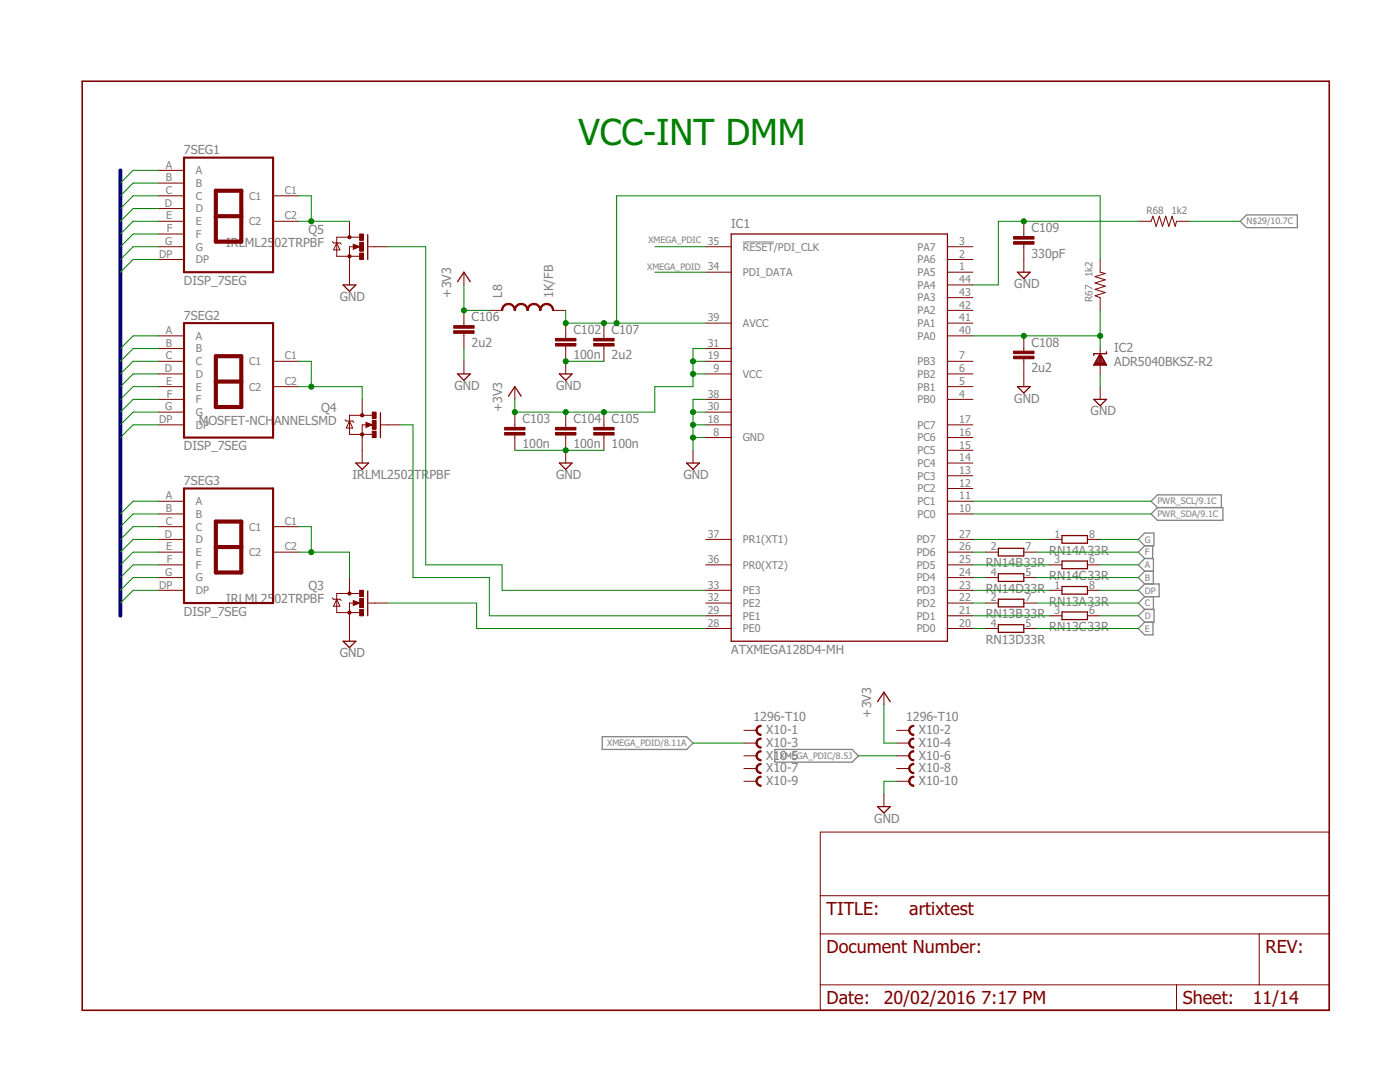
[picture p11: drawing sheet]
<svg xmlns="http://www.w3.org/2000/svg" width="279mm" height="216mm" viewBox="0 0 279 216" stroke-linecap="round" stroke-linejoin="round" font-family="sans-serif">
<path d="M148.3 48.3h6.1" fill="none" stroke="#808080" stroke-width=".2"/>
<g fill="none" stroke="#808080" stroke-width=".25">
<path d="M247.5 44.2l1.3-1.3h10.1v2.5h-10.1zM227.2 107.6l1.3-1.2h1.8v2.5h-1.8zM228.5 111.4l-1.3 1.3 1.3 1.3M228.5 111.4h1.7v2.6h-1.7M228.5 114l-1.3 1.3 1.3 1.2M228.5 116.5h2.8v2.6h-2.8M228.5 119.1l-1.3 1.2 1.3 1.3M228.5 108.9l-1.3 1.3 1.3 1.2M228.5 116.5l-1.3 1.3 1.3 1.3M230 108.9v2.5M230.2 114v2.5M230.2 119.1v2.5"/>
<path d="M231 101.3l-1.3-1.3 1.3-1.3h12.8v2.6M231 101.3h13.1v2.5h-13.1l-1.3-1.2zM228.5 121.6h1.8v2.5h-1.8M228.5 121.6l-1.3 1.3 1.3 1.2M228.5 124.1l-1.3 1.3 1.3 1.3h1.6v-2.6M120.2 147h16.8l1.3 1.3-1.3 1.2h-16.8zM154.6 149.5h15.5l1.2 1.3-1.2 1.3h-15.5z"/>
</g>
<path d="M16.4 16.2h248.9v185.4h-248.9zM70.6 49l.9 .2-.9 .3v-.3h.3M73.2 84.5l.8 .3-.8 .2v-.2h.2M70.6 120.1l.9 .2-.9 .3v-.3h.3" fill="none" stroke="#800000" stroke-width=".32"/>
<g fill="none" stroke="#800000" stroke-width=".2">
<path d="M31.6 34h5.1M31.6 36.5h5.1M31.6 39.1h5.1M54.5 39.1h5.1M31.6 41.6h5.1M31.6 44.2h5.1M31.6 46.7h5.1M31.6 49.2h5.1M31.6 51.8h5.1M54.5 44.2h5.1M66.3 48.2l.3 .3h1.2l.3 .2M67.2 48.5l.6 1.4h-1.2z"/>
<path d="M69.7 44.2v3.1M70.5 48.7l1.3 .5-1.3 .5zM70.6 49.2h-.9v7.7M71.7 47.3h-4.5v3.8h4.6M73.6 49.2h3.7M92.6 54.3v2.6M140.8 49.2h5.1M140.8 54.3h5.1M189.1 49.2h5.1M189.1 51.8h5.1M189.1 54.3h5.1M189.1 56.9h5.1"/>
<path d="M189.1 59.4h5.1M204.3 44.2v3M204.3 48.7v5.6M219.6 51.8v2.5l1 .3-2.1 .6 2.1 .6-2.1 .7 2.1 .6-2.1 .6 2.1 .7-2.1 .6 1.1 .4v2.5M227.2 44.2h2.5l.4-1.1 .6 2.1 .7-2.1 .6 2.1 .6-2.1 .7 2.1 .6-2.1 .6 2.1 .3-1h2.5M31.6 67h5.1M31.6 69.6h5.1M31.6 72.1h5.1M31.6 74.6h5.1M31.6 77.2h5.1M31.6 79.7h5.1M54.5 72.1h5.1"/>
<path d="M54.5 77.2h5.1M72.3 79.7v3.2M92.6 61.9v3.1M92.6 66.5v3.1M92.6 72.1v2.5M97.7 61.9h2.5M102.7 77.2v2.5M110.4 61.9h2.5M112.9 64.5v3M112.9 69v5.6M120.5 64.5v3M120.5 69v3.1"/>
<path d="M140.8 69.6h5.1M140.8 72.1h5.1M140.8 74.6h5.1M140.8 79.7h5.1M140.8 64.5h5.1M189.1 67h5.1M189.1 72.1h5.1M189.1 74.6h5.1M189.1 77.2h5.1M189.1 79.7h5.1M189.1 61.9h5.1M189.1 64.5h5.1"/>
<path d="M204.3 67v3.1M204.3 71.6v5.6M219.6 69.6v5M219.6 77.2v2.5M31.6 82.2h5.1M31.6 84.8h5.1M68.9 83.8l.2 .2h1.3l.2 .3M69.7 84l.7 1.4h-1.3zM73 84.3l1.3 .5-1.3 .5zM73.2 84.8h-.9v7.6M74.3 82.9h-4.6v3.8h4.6M76.1 84.8h3.8"/>
<path d="M102.7 82.2v3.1M102.7 86.8v3.1M112.9 82.2v3.1M112.9 86.8v5.6M120.5 82.2v3.1M120.5 86.8v3.1M138.3 89.9v2.5M140.8 82.2h5.1M140.8 84.8h5.1M140.8 87.3h5.1M189.1 84.8h5.1M189.1 87.3h5.1"/>
<path d="M189.1 89.9h5.1M189.1 92.4h5.1M189.1 94.9h5.1M189.1 97.5h5.1M31.6 100h5.1M31.6 102.6h5.1M31.6 105.1h5.1M31.6 107.6h5.1M31.6 110.2h5.1M31.6 112.7h5.1M31.6 115.3h5.1M31.6 117.8h5.1"/>
<path d="M54.5 105.1h5.1M54.5 110.2h5.1M66.3 119.3l.3 .3h1.2l.3 .2M67.2 119.6l.6 1.4h-1.2zM69.7 115.3v3.1M70.5 119.8l1.3 .5-1.3 .5zM71.7 118.4h-4.5v3.8h4.6M140.8 107.6h5.1M140.8 112.7h5.1M140.8 117.8h5.1M189.1 100h5.1M189.1 102.6h5.1"/>
<path d="M189.1 107.6h5.1M189.1 110.2h5.1M189.1 112.7h5.1M189.1 115.3h5.1M189.1 117.8h5.1M196.7 110.2h2.5M196.7 115.3h2.5M204.3 110.2h2.6M204.3 115.3h2.6M209.4 107.6h2.5M209.4 112.7h2.5M209.4 117.8h2.5"/>
<path d="M217 107.6h2.6M217 112.7h2.6M217 117.8h2.6M70.6 120.3h-.9v7.7M73.6 120.3h3.7M140.8 125.4h5.1M140.8 122.9h5.1M140.8 120.3h5.1M176.4 138.1v2.6M189.1 125.4h5.1M189.1 122.9h5.1M189.1 120.3h5.1"/>
<path d="M196.7 125.4h2.5M196.7 120.3h2.5M204.3 125.4h2.6M204.3 120.3h2.6M209.4 122.9h2.5M217 122.9h2.6M148.5 145.7h2.5M148.5 148.3h2.5M148.5 150.8h2.5M148.5 153.4h2.5M148.5 155.9h2.5M176.4 158.4v2.6"/>
<path d="M178.9 145.7h2.6M178.9 148.3h2.6M178.9 150.8h2.6M178.9 153.4h2.6M178.9 155.9h2.6M163.7 166h101.6v35.6h-101.6zM163.7 178.7h101.6M163.7 186.4h101.6M163.7 196.5h101.6M234.8 196.5v5.1M251.3 186.4v10.1"/>
</g>
<path d="M36.7 31.5h17.8v22.8h-17.8zM36.7 64.5h17.8v22.8h-17.8zM36.7 97.5h17.8v22.8h-17.8z" fill="none" stroke="#800000" stroke-width=".42"/>
<path d="M43.1 38.1h5.1v10.1h-5.1zM43.1 43.1h5.1M43.1 71.1h5.1v10.1h-5.1zM43.1 76.1h5.1M43.1 104.1h5.1v10.1h-5.1zM43.1 109.2h5.1" fill="none" stroke="#800000" stroke-width=".83"/>
<g fill="none" stroke="#800000" stroke-width=".25">
<path d="M68.5 56.9h2.5l-1.3 1.2zM73.4 46.8v5M91.3 56.2l1.3-1.9 1.3 1.9M145.9 46.7h43.2v81.3h-43.2zM203.1 54.3h2.5l-1.3 1.3zM91.3 74.6h2.6l-1.3 1.3zM101.5 79.1l1.2-1.9 1.3 1.9M111.6 74.6h2.6l-1.3 1.3zM203.1 77.2h2.5l-1.3 1.2zM218.3 79.7h2.5l-1.2 1.3zM218.4 72.7h2.4M218.5 72.5h2.1"/>
<path d="M218.6 72.3h1.9M218.7 72.1h1.7M218.9 71.8h1.4M219 71.6h1.2M219.1 71.4h.9M219.2 71.2h.7M219.4 71h.4M219.5 70.7h.1M219.6 70.6l1.2 2.3h-2.5zM220.8 70.2v.4h-2.5v.4M71 92.4h2.6l-1.3 1.3zM75.9 82.4v4.9"/>
<path d="M111.6 92.4h2.6l-1.3 1.3zM137 92.4h2.6l-1.3 1.3zM73.4 117.9v5M199.2 119.6h5.1v1.5h-5.1zM199.2 109.4h5.1v1.5h-5.1zM199.2 114.5h5.1v1.5h-5.1zM211.9 117h5.1v1.6h-5.1zM211.9 106.9h5.1v1.5h-5.1zM211.9 112h5.1v1.5h-5.1zM68.5 128h2.5l-1.3 1.2zM199.2 124.7h5.1v1.5h-5.1zM211.9 122.1h5.1v1.5h-5.1z"/>
<path d="M175.1 140l1.3-1.9 1.3 1.9M175.1 161h2.6l-1.3 1.2z"/>
</g>
<g fill="#800000" stroke="#800000" stroke-width=".2">
<path d="M110.9 68.5h4v.5h-4z"/>
<path d="M110.9 67.5h4v.5h-4z"/>
<path d="M100.7 86.3h4.1v.5h-4.1z"/>
<path d="M100.7 85.3h4.1v.5h-4.1z"/>
<path d="M110.9 86.3h4v.5h-4z"/>
<path d="M110.9 85.3h4v.5h-4z"/>
<path d="M118.5 86.3h4.1v.5h-4.1z"/>
<path d="M118.5 85.3h4.1v.5h-4.1z"/>
<path d="M90.6 66h4v.5h-4z"/>
<path d="M90.6 65h4v.5h-4z"/>
<path d="M118.5 68.5h4.1v.5h-4.1z"/>
<path d="M118.5 67.5h4.1v.5h-4.1z"/>
<path d="M202.3 71.1h4.1v.5h-4.1z"/>
<path d="M202.3 70.1h4.1v.5h-4.1z"/>
<path d="M202.3 48.2h4.1v.5h-4.1z"/>
<path d="M202.3 47.2h4.1v.5h-4.1z"/>
<path d="M71.8 121.6h.7v1.3h-.7z"/>
<path d="M71.8 117.8h.7v1.3h-.7z"/>
<path d="M71.8 119.4h.7v1.8h-.7z"/>
<path d="M74.3 86h.8v1.3h-.8z"/>
<path d="M74.3 82.2h.8v1.3h-.8z"/>
<path d="M74.3 83.9h.8v1.8h-.8z"/>
<path d="M71.8 50.5h.7v1.3h-.7z"/>
<path d="M71.8 46.7h.7v1.3h-.7z"/>
<path d="M71.8 48.3h.7v1.8h-.7z"/>
</g>
<g fill="#800000" stroke="#800000" stroke-width=".2">
<path d="M151.2 144.9l.7-.2v.3a.76 .76 0 0 0-.8 .7 .76 .76 0 0 0 .8 .8v.2a1.02 1.02 0 0 1-1-.6 1.02 1.02 0 0 1 .3-1.2z" fill-rule="evenodd"/>
<path d="M181.7 144.9l.7-.2v.3a.76 .76 0 0 0-.8 .7 .76 .76 0 0 0 .8 .8v.2a1.02 1.02 0 0 1-1-.6 1.02 1.02 0 0 1 .3-1.2z" fill-rule="evenodd"/>
<path d="M151.2 147.5l.7-.2v.2a.76 .76 0 0 0-.8 .8 .76 .76 0 0 0 .8 .7v.3a1.02 1.02 0 0 1-1-.7 1.02 1.02 0 0 1 .3-1.1z" fill-rule="evenodd"/>
<path d="M181.7 147.5l.7-.2v.2a.76 .76 0 0 0-.8 .8 .76 .76 0 0 0 .8 .7v.3a1.02 1.02 0 0 1-1-.7 1.02 1.02 0 0 1 .3-1.1z" fill-rule="evenodd"/>
<path d="M151.2 150l.7-.2v.3a.76 .76 0 0 0-.8 .7 .76 .76 0 0 0 .8 .8v.2a1.02 1.02 0 0 1-1-.6 1.02 1.02 0 0 1 .3-1.2z" fill-rule="evenodd"/>
<path d="M181.7 150l.7-.2v.3a.76 .76 0 0 0-.8 .7 .76 .76 0 0 0 .8 .8v.2a1.02 1.02 0 0 1-1-.6 1.02 1.02 0 0 1 .3-1.2z" fill-rule="evenodd"/>
<path d="M151.2 152.6l.7-.3v.3a.76 .76 0 0 0-.8 .8 .76 .76 0 0 0 .8 .7v.3a1.02 1.02 0 0 1-1-.7 1.02 1.02 0 0 1 .3-1.1z" fill-rule="evenodd"/>
<path d="M181.7 152.6l.7-.3v.3a.76 .76 0 0 0-.8 .8 .76 .76 0 0 0 .8 .7v.3a1.02 1.02 0 0 1-1-.7 1.02 1.02 0 0 1 .3-1.1z" fill-rule="evenodd"/>
<path d="M151.2 155.1l.7-.2v.2a.76 .76 0 0 0-.8 .8 .76 .76 0 0 0 .8 .8v.2a1.02 1.02 0 0 1-1-.7 1.02 1.02 0 0 1 .3-1.1z" fill-rule="evenodd"/>
<path d="M181.7 155.1l.7-.2v.2a.76 .76 0 0 0-.8 .8 .76 .76 0 0 0 .8 .8v.2a1.02 1.02 0 0 1-1-.7 1.02 1.02 0 0 1 .3-1.1z" fill-rule="evenodd"/>
<path d="M72 86.4h.5v.5l-.2 .1-.3-.1z" fill-rule="evenodd"/>
<path d="M72 82.6h.5v.5l-.2 .1-.3-.1z" fill-rule="evenodd"/>
<path d="M100.5 60.9l.5-.3 .5-.1v.3l-.5 .1-.4 .3-.3 .7h-.2z" fill-rule="evenodd"/>
<path d="M101.5 60.5a1.37 1.37 0 0 1 1.4 1.4h-.3l-.2-.7-.4-.3-.5-.1z" fill-rule="evenodd"/>
<path d="M103 60.9l.5-.3 .5-.1v.3l-.5 .1-.4 .3-.2 .7h-.3z" fill-rule="evenodd"/>
<path d="M104 60.5a1.37 1.37 0 0 1 1.4 1.4h-.2l-.3-.7-.4-.3-.5-.1z" fill-rule="evenodd"/>
<path d="M105.6 60.9l.5-.3 .5-.1v.3l-.5 .1-.4 .3-.3 .7h-.2z" fill-rule="evenodd"/>
<path d="M106.6 60.5a1.37 1.37 0 0 1 1.3 1.4h-.2l-.3-.7-.3-.3-.5-.1z" fill-rule="evenodd"/>
<path d="M108.1 60.9l.5-.3 .5-.1v.3l-.5 .1-.4 .3-.3 .7h-.2z" fill-rule="evenodd"/>
<path d="M109.1 60.5a1.37 1.37 0 0 1 1.4 1.4h-.3l-.2-.7-.4-.3-.5-.1z" fill-rule="evenodd"/>
<circle cx="69.7" cy="122.2" r=".33"/>
<circle cx="69.7" cy="118.4" r=".33"/>
<circle cx="69.7" cy="51.1" r=".33"/>
<circle cx="69.7" cy="47.3" r=".33"/>
</g>
<path d="M24 34v88.9" fill="none" stroke="#000080" stroke-width=".76"/>
<g fill="none" stroke="#008000" stroke-width=".2">
<path d="M31.6 34h-5l-2.6 2.5M31.6 36.5h-5l-2.6 2.6M31.6 39.1h-5l-2.6 2.5M59.6 39.1h2.5v5.1M31.6 41.6h-5l-2.6 2.6M31.6 44.2h-5l-2.6 2.5M31.6 46.7h-5l-2.6 2.5M31.6 49.2h-5l-2.6 2.6M31.6 51.8h-5l-2.6 2.5M59.6 44.2h10.1M77.3 49.2h7.7v63.5h15.2v5.1h40.6M92.6 56.9v5h5.1"/>
<path d="M130.7 49.2h10.1M130.7 54.3h10.1M219.6 51.8v-12.7h-96.5v25.4M227.2 44.2h-28v12.7h-5M237.3 44.2h10.2M31.6 67h-5l-2.6 2.6M31.6 69.6h-5l-2.6 2.5M31.6 72.1h-5l-2.6 2.5M31.6 74.6h-5l-2.6 2.6M31.6 77.2h-5l-2.6 2.5M31.6 79.7h-5l-2.6 2.5M59.6 72.1h2.5v5.1"/>
<path d="M59.6 77.2h12.7v2.5M92.6 69.6v2.5M112.9 72.1h7.6M112.9 61.9v2.6h27.9M138.3 72.1h2.5M138.3 74.6h2.5M140.8 69.6h-2.5v7.6h-7.6v5h-28v-2.5M140.8 79.7h-2.5v10.2M194.2 67h25.4M219.6 61.9v7.7M219.6 74.6v2.6M31.6 82.2h-5l-2.6 2.6"/>
<path d="M31.6 84.8h-5l-2.6 2.5M79.9 84.8h2.5v30.5h15.3v7.6h43.1M102.7 89.9h17.8M138.3 82.2h2.5M138.3 84.8h2.5M138.3 87.3h2.5M31.6 100h-5l-2.6 2.6M31.6 112.7h-5l-2.6 2.6M31.6 102.6h-5l-2.6 2.5M31.6 115.3h-5l-2.6 2.5M31.6 105.1h-5l-2.6 2.5M31.6 107.6h-5l-2.6 2.6"/>
<path d="M31.6 110.2h-5l-2.6 2.5M31.6 117.8h-5l-2.6 2.5M59.6 105.1h2.5v5.1M59.6 110.2h10.1v5.1M194.2 100h35.5M194.2 112.7h15.2M194.2 102.6h35.5M194.2 115.3h2.5M194.2 107.6h15.2M194.2 110.2h2.5M194.2 117.8h15.2M206.9 115.3h20.3"/>
<path d="M206.9 110.2h20.3M219.6 112.7h7.6M219.6 107.6h7.6M219.6 117.8h7.6M77.3 120.3h17.8v5.1h45.7M194.2 120.3h2.5M194.2 122.9h15.2M194.2 125.4h2.5M206.9 120.3h20.3M206.9 125.4h20.3M219.6 122.9h7.6M138.3 148.3h10.2"/>
<path d="M171.3 150.8h7.6M176.4 140.7v7.6h2.5M178.9 155.9h-2.5v2.5"/>
</g>
<g fill="#008000" stroke="#008000" stroke-width=".2">
<circle cx="138.3" cy="82.2" r=".51"/>
<circle cx="138.3" cy="84.8" r=".51"/>
<circle cx="138.3" cy="87.3" r=".51"/>
<circle cx="112.9" cy="89.9" r=".51"/>
<circle cx="112.9" cy="72.1" r=".51"/>
<circle cx="62.1" cy="44.2" r=".51"/>
<circle cx="62.1" cy="77.2" r=".51"/>
<circle cx="62.1" cy="110.2" r=".51"/>
<circle cx="112.9" cy="64.5" r=".51"/>
<circle cx="120.5" cy="64.5" r=".51"/>
<circle cx="123.1" cy="64.5" r=".51"/>
<circle cx="219.6" cy="67" r=".51"/>
<circle cx="204.3" cy="67" r=".51"/>
<circle cx="204.3" cy="44.2" r=".51"/>
<circle cx="138.3" cy="72.1" r=".51"/>
<circle cx="112.9" cy="82.2" r=".51"/>
<circle cx="120.5" cy="82.2" r=".51"/>
<circle cx="138.3" cy="74.6" r=".51"/>
<circle cx="102.7" cy="82.2" r=".51"/>
<circle cx="92.6" cy="61.9" r=".51"/>
</g>
<text font-size="7.2" fill="#008000" x="115.4" y="28.9">VCC-INT DMM</text>
<g font-size="3.6" fill="#800000">
<text x="165" y="182.5">TITLE:</text>
<text x="181.5" y="182.5">artixtest</text>
<text x="165" y="190.2">Document Number:</text>
<text x="252.6" y="190.2">REV:</text>
<text x="165" y="200.3">Date:</text>
<text x="176.4" y="200.3">20/02/2016</text>
<text x="195.8" y="200.3">7:17 PM</text>
<text x="236.1" y="200.3">Sheet:</text>
<text x="250" y="200.3">11/14</text>
</g>
<g font-size="2.5" fill="#808080">
<text x="36.7" y="30.8">7SEG1</text>
<text x="61.5" y="46.7">Q5</text>
<text x="145.9" y="45.4">IC1</text>
<text x="205.9" y="46.3">C109</text>
<text x="45.2" y="49.2">IRLML25</text>
<text x="54.8" y="49.2">02TRPBF</text>
<text x="205.9" y="51.4">330pF</text>
<text x="36.7" y="56.8">DISP_7SEG</text>
<text x="90.1" y="59.4" transform="rotate(-90 90.1 59.4)">+3V3</text>
<text x="100.2" y="59.4" transform="rotate(-90 100.2 59.4)">L8</text>
<text x="110.4" y="59.4" transform="rotate(-90 110.4 59.4)">1K/FB</text>
<text x="202.4" y="57.5">GND</text>
<text x="36.7" y="63.8">7SEG2</text>
<text x="67.8" y="60">GND</text>
<text x="94.1" y="64.1">C106</text>
<text x="94.1" y="69.2">2u2</text>
<text x="114.4" y="71.7">100n</text>
<text x="114.4" y="66.6">C102</text>
<text x="122" y="71.7">2u2</text>
<text x="122" y="66.6">C107</text>
<text x="205.9" y="69.2">C108</text>
<text x="222.4" y="70.2">IC2</text>
<text x="90.7" y="77.8">GND</text>
<text x="111" y="77.8">GND</text>
<text x="205.9" y="74.2">2u2</text>
<text x="222.4" y="73">ADR5040BKSZ-R2</text>
<text x="64.1" y="82.2">Q4</text>
<text x="100.2" y="82.2" transform="rotate(-90 100.2 82.2)">+3V3</text>
<text x="202.4" y="80.3">GND</text>
<text x="217.7" y="82.9">GND</text>
<text x="36.7" y="89.9">DISP_7SEG</text>
<text x="39.7" y="84.8">MOSFET-NCH</text>
<text x="54.7" y="84.8">ANNELSMD</text>
<text x="104.3" y="89.5">100n</text>
<text x="104.3" y="84.4">C103</text>
<text x="114.4" y="89.5">100n</text>
<text x="114.4" y="84.4">C104</text>
<text x="122" y="89.5">100n</text>
<text x="122" y="84.4">C105</text>
<text x="70.4" y="95.6">IRLML2502</text>
<text x="82.7" y="95.6">TRPBF</text>
<text x="111" y="95.6">GND</text>
<text x="136.4" y="95.6">GND</text>
<text x="36.7" y="96.8">7SEG3</text>
<text x="196.7" y="113.2">RN14B33R</text>
<text x="209.4" y="110.7">RN14A33R</text>
<text x="61.5" y="117.8">Q3</text>
<text x="196.7" y="118.3">RN14D33R</text>
<text x="209.4" y="115.8">RN14C33R</text>
<text x="36.7" y="122.9">DISP_7SEG</text>
<text x="45.2" y="120.3">IRLML25</text>
<text x="54.8" y="120.3">02TRPBF</text>
<text x="196.7" y="123.4">RN13B33R</text>
<text x="209.4" y="120.8">RN13A33R</text>
<text x="209.4" y="125.9">RN13C33R</text>
<text x="67.8" y="131.1">GND</text>
<text x="145.9" y="130.5">ATXMEGA128D4-MH</text>
<text x="196.7" y="128.5">RN13D33R</text>
<text x="150.4" y="143.8">1296-T10</text>
<text x="173.9" y="143.2" transform="rotate(-90 173.9 143.2)">+3V3</text>
<text x="180.8" y="143.8">1296-T10</text>
<text x="152.9" y="146.5">X10-1</text>
<text x="152.9" y="149">X10-3</text>
<text x="183.4" y="146.5">X10-2</text>
<text x="183.4" y="149">X10-4</text>
<text x="152.9" y="151.6">X10-5</text>
<text x="152.9" y="154.1">X10-7</text>
<text x="183.4" y="151.6">X10-6</text>
<text x="183.4" y="154.1">X10-8</text>
<text x="152.9" y="156.6">X10-9</text>
<text x="183.4" y="156.6">X10-10</text>
<text x="174.5" y="164.1">GND</text>
</g>
<g font-size="2.1" fill="#808080">
<text x="33.1" y="33.6">A</text>
<text x="39.1" y="34.8">A</text>
<text x="32.9" y="41.3">D</text>
<text x="33.1" y="38.7">C</text>
<text x="33.1" y="36.2">B</text>
<text x="39.1" y="37.3">B</text>
<text x="39.1" y="39.8">C</text>
<text x="49.7" y="39.8">C1</text>
<text x="56.8" y="38.7">C1</text>
<text x="33.2" y="43.8">E</text>
<text x="33.3" y="46.3">F</text>
<text x="39.1" y="42.4">D</text>
<text x="39.1" y="44.9">E</text>
<text x="39.1" y="47.5">F</text>
<text x="49.7" y="44.9">C2</text>
<text x="56.8" y="43.8">C2</text>
<text x="31.7" y="51.4">DP</text>
<text x="33" y="48.9">G</text>
<text x="39.1" y="50">G</text>
<text x="39.1" y="52.5">DP</text>
<text x="141.3" y="54">34</text>
<text x="141.3" y="48.9">35</text>
<text x="148.3" y="50">RESET/PDI_CLK</text>
<text x="183.1" y="52.5">PA6</text>
<text x="183.1" y="50">PA7</text>
<text x="191.4" y="51.4">2</text>
<text x="191.4" y="48.9">3</text>
<text x="191.4" y="54">1</text>
<text x="148.3" y="55.1">PDI_DATA</text>
<text x="183.1" y="55.1">PA5</text>
<text x="183.1" y="57.6">PA4</text>
<text x="191.4" y="56.5">44</text>
<text x="191.4" y="59">43</text>
<text x="141.3" y="64.1">39</text>
<text x="148.3" y="65.2">AVCC</text>
<text x="183.1" y="60.1">PA3</text>
<text x="183.1" y="62.7">PA2</text>
<text x="183.1" y="65.2">PA1</text>
<text x="191.4" y="61.6">42</text>
<text x="191.4" y="64.1">41</text>
<text x="33.1" y="66.6">A</text>
<text x="33.1" y="71.7">C</text>
<text x="33.1" y="69.2">B</text>
<text x="39.1" y="67.8">A</text>
<text x="39.1" y="70.3">B</text>
<text x="56.8" y="71.7">C1</text>
<text x="141.3" y="69.2">31</text>
<text x="141.3" y="71.7">19</text>
<text x="183.1" y="67.8">PA0</text>
<text x="191.4" y="71.7">7</text>
<text x="191.4" y="66.6">40</text>
<text x="32.9" y="74.3">D</text>
<text x="33.2" y="76.8">E</text>
<text x="39.1" y="72.8">C</text>
<text x="39.1" y="75.4">D</text>
<text x="39.1" y="77.9">E</text>
<text x="49.7" y="72.8">C1</text>
<text x="49.7" y="77.9">C2</text>
<text x="56.8" y="76.8">C2</text>
<text x="142.4" y="74.3">9</text>
<text x="148.3" y="75.4">VCC</text>
<text x="183.1" y="72.8">PB3</text>
<text x="183.1" y="75.4">PB2</text>
<text x="183.1" y="77.9">PB1</text>
<text x="191.4" y="74.3">6</text>
<text x="191.4" y="76.8">5</text>
<text x="33" y="81.9">G</text>
<text x="33.3" y="79.3">F</text>
<text x="39.1" y="80.5">F</text>
<text x="39.1" y="83">G</text>
<text x="141.3" y="79.3">38</text>
<text x="141.3" y="81.9">30</text>
<text x="183.1" y="80.5">PB0</text>
<text x="191.4" y="79.3">4</text>
<text x="31.7" y="84.4">DP</text>
<text x="39.1" y="85.5">DP</text>
<text x="141.3" y="84.4">18</text>
<text x="142.4" y="87">8</text>
<text x="148.3" y="88.1">GND</text>
<text x="183.1" y="85.5">PC7</text>
<text x="183.1" y="88.1">PC6</text>
<text x="191.4" y="84.4">17</text>
<text x="191.4" y="87">16</text>
<text x="191.4" y="89.5">15</text>
<text x="183.1" y="90.6">PC5</text>
<text x="183.1" y="93.2">PC4</text>
<text x="183.1" y="95.7">PC3</text>
<text x="191.4" y="92">14</text>
<text x="191.4" y="94.6">13</text>
<text x="33.1" y="99.7">A</text>
<text x="39.1" y="100.8">A</text>
<text x="183.1" y="98.2">PC2</text>
<text x="183.1" y="100.8">PC1</text>
<text x="191.4" y="97.1">12</text>
<text x="191.4" y="99.7">11</text>
<text x="32.9" y="107.3">D</text>
<text x="33.1" y="104.7">C</text>
<text x="33.1" y="102.2">B</text>
<text x="39.1" y="103.3">B</text>
<text x="39.1" y="105.9">C</text>
<text x="49.7" y="105.9">C1</text>
<text x="56.8" y="104.7">C1</text>
<text x="141.3" y="107.3">37</text>
<text x="183.1" y="103.3">PC0</text>
<text x="191.4" y="107.3">27</text>
<text x="191.4" y="102.2">10</text>
<text x="210.4" y="107.3">1</text>
<text x="217.4" y="107.3">8</text>
<text x="33.2" y="109.8">E</text>
<text x="33.3" y="112.4">F</text>
<text x="39.1" y="108.4">D</text>
<text x="39.1" y="110.9">E</text>
<text x="39.1" y="113.5">F</text>
<text x="49.7" y="110.9">C2</text>
<text x="56.8" y="109.8">C2</text>
<text x="141.3" y="112.4">36</text>
<text x="148.3" y="113.5">PR0(XT2)</text>
<text x="148.3" y="108.4">PR1(XT1)</text>
<text x="182.9" y="108.4">PD7</text>
<text x="182.9" y="110.9">PD6</text>
<text x="182.9" y="113.5">PD5</text>
<text x="191.4" y="109.8">26</text>
<text x="191.4" y="112.4">25</text>
<text x="197.7" y="109.8">2</text>
<text x="204.7" y="109.8">7</text>
<text x="210.4" y="112.4">3</text>
<text x="217.4" y="112.4">6</text>
<text x="31.7" y="117.4">DP</text>
<text x="33" y="114.9">G</text>
<text x="39.1" y="116">G</text>
<text x="39.1" y="118.6">DP</text>
<text x="141.3" y="120">32</text>
<text x="141.3" y="117.4">33</text>
<text x="148.3" y="118.6">PE3</text>
<text x="182.9" y="116">PD4</text>
<text x="182.9" y="118.6">PD3</text>
<text x="191.4" y="114.9">24</text>
<text x="191.4" y="117.4">23</text>
<text x="191.4" y="120">22</text>
<text x="197.7" y="120">2</text>
<text x="197.7" y="114.9">4</text>
<text x="204.7" y="120">7</text>
<text x="204.7" y="114.9">5</text>
<text x="210.4" y="117.4">1</text>
<text x="217.4" y="117.4">8</text>
<text x="141.3" y="125.1">28</text>
<text x="141.3" y="122.5">29</text>
<text x="148.3" y="123.6">PE1</text>
<text x="148.3" y="121.1">PE2</text>
<text x="182.9" y="121.1">PD2</text>
<text x="182.9" y="123.6">PD1</text>
<text x="191.4" y="122.5">21</text>
<text x="191.4" y="125.1">20</text>
<text x="197.7" y="125.1">4</text>
<text x="204.7" y="125.1">5</text>
<text x="210.4" y="122.5">3</text>
<text x="217.4" y="122.5">6</text>
<text x="148.3" y="126.2">PE0</text>
<text x="182.9" y="126.2">PD0</text>
</g>
<g font-size="2" fill="#808080">
<text x="228.8" y="42.6">R68</text>
<text x="233.8" y="42.6">1k2</text>
<text x="218" y="55.3" transform="rotate(-90 218 55.3)">1k2</text>
<text x="218" y="60.3" transform="rotate(-90 218 60.3)">R67</text>
</g>
<g font-size="1.8" fill="#808080">
<text x="248.8" y="44.8">N$29/10.7C</text>
<text x="129.2" y="53.8">XMEGA_PDID</text>
<text x="129.4" y="48.5">XMEGA_PDIC</text>
<text x="231" y="100.7">PWR_SCL/9.1C</text>
<text x="231" y="103.2">PWR_SDA/9.1C</text>
<text x="228.5" y="113.3">A</text>
<text x="228.5" y="110.8">F</text>
<text x="228.5" y="108.3">G</text>
<text x="228.5" y="115.9">B</text>
<text x="228.5" y="118.4">DP</text>
<text x="228.5" y="121">C</text>
<text x="228.5" y="123.5">D</text>
<text x="228.5" y="126">E</text>
<text x="121.2" y="148.9">XMEGA_PDID/8.11A</text>
<text x="155.6" y="151.4">XMEGA_PDIC/8.5J</text>
</g>
</svg>
